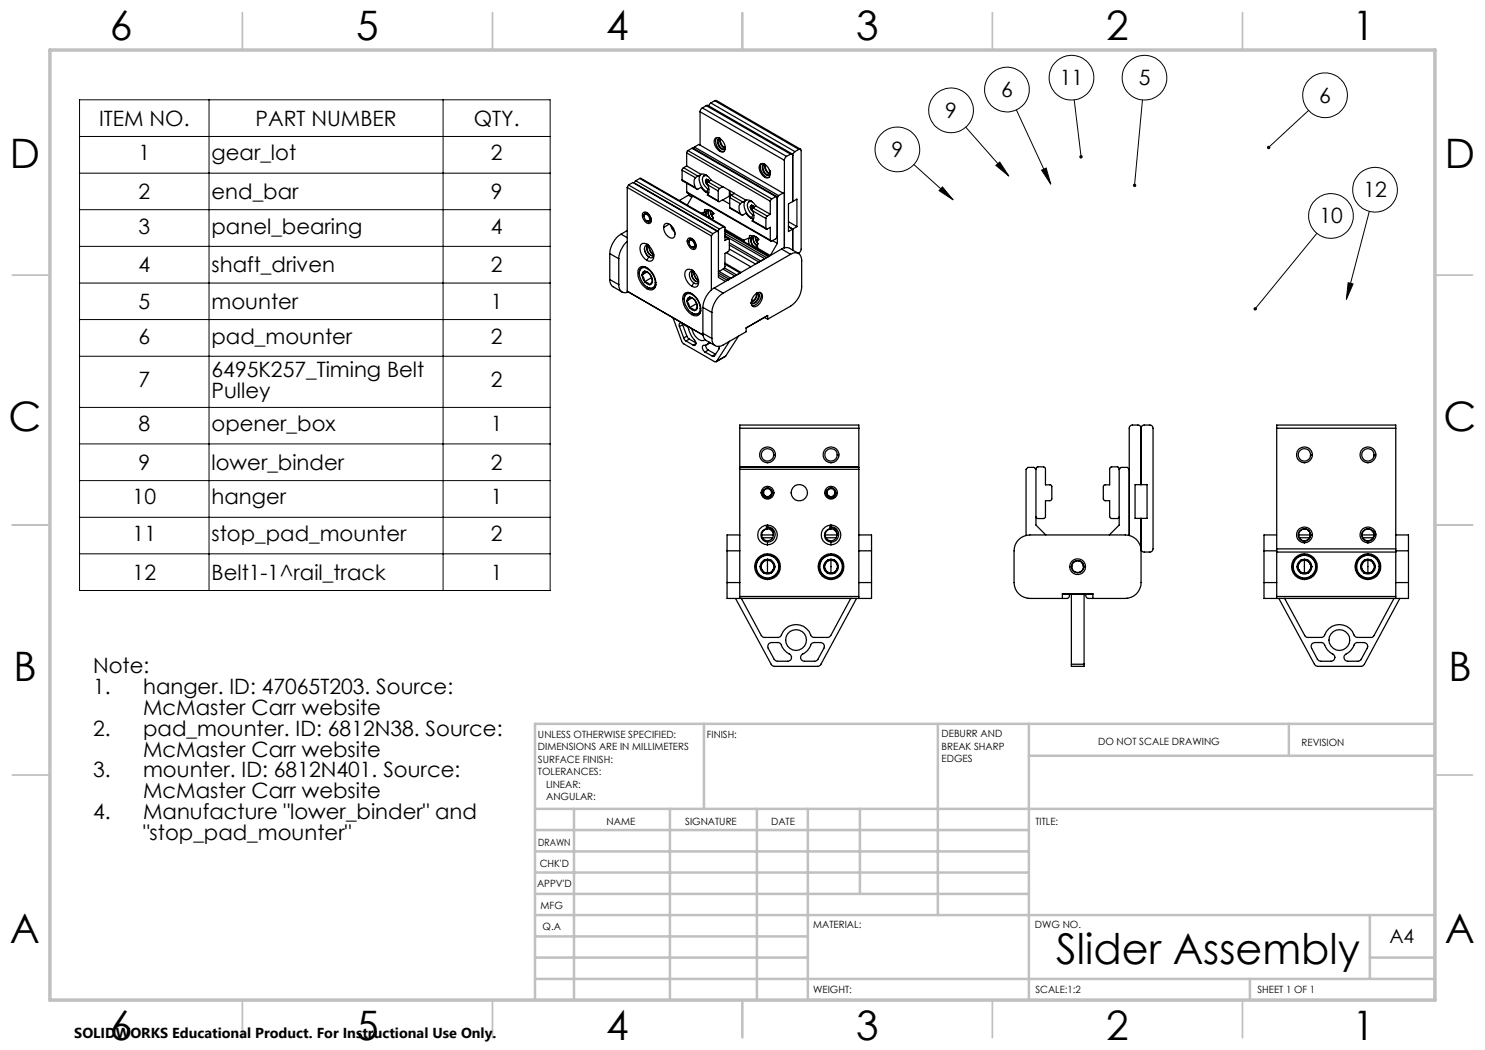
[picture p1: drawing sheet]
<svg xmlns="http://www.w3.org/2000/svg" width="297mm" height="210mm" viewBox="0 0 297 210" stroke-linecap="round" stroke-linejoin="round" font-family="sans-serif">
<g fill="none" stroke="#000" stroke-width=".25">
<path d="M125.4 37.5l16.9 9.7M125.4 37.5v20.7M125.7 37l-.3 .5M125.7 37l16.9 9.7M125.7 37l.9-.5 16.8 9.7M126.9 36.6l16.8 9.7M126.9 36.6v.1M127.1 36.2l-.2 .4M127.1 36.2l16.8 9.6M128 35.7h.2l16.7 9.6M128 35.7l16.7 9.7M128 35.7l-.9 .5"/>
<path d="M136.4 36l.1 .2 2.8 1.6M136.4 34l2.7 1.6M136.4 36l2.7 1.5M136.4 34v2M136.7 33.5l-.3 .5M136.7 33.5l2.9 1.7M137.3 38.4l.1 .2 16.8 9.6M137.3 30.6l16.8 9.6M137.3 30.6v2.6M137.3 36.6v1.8M137.3 33.2l2.9 1.7M137.3 38.4l16.8 9.6"/>
<path d="M137.3 33.2l-.6 .3M137.6 30.1l-.3 .5M137.6 30.1l16.7 9.7M137.7 39l-1.8 1.1M137.7 39l.7 .4M138 38.9l-.3 .1M138.4 29.7l.2-.1 16.7 9.7M138.4 29.7l-.8 .4M138.4 29.7l16.8 9.6M138.5 39.2l-1.1 1.8M138.9 29.4l16.8 9.7M138.9 29.4l-.2 .3"/>
<path d="M138.9 29.4l.9-.5 16.8 9.7M139.1 37.5l.4 .3 .7-.3 1 .9M139.1 35.6a1.84 1.84 0 0 0 0 1.9M139.6 35.2l-.5 .4M140 22.4l16.9 9.7M140 22.4v6.7M140.2 34.9a1.62 1.62 0 0 0-.1 2.1l.3 .6 .9 .8M140.2 34.9a1.83 1.83 0 0 1 2 1.1M140.2 34.9l-.6 .3M140.5 21.6l-.4 .4-.1 .4M140.5 21.6l16.8 9.7M141.1 36.2l.2 .7"/>
<path d="M141.2 38.4l.5 .3M141.3 21.1h.3l16.8 9.7M141.3 21.1l-.8 .5M141.3 21.1l16.8 9.7M141.3 35.9l.5 .3M141.3 35.9l-.2 .3M141.3 36.9l.3 .2M141.3 35.1l-.5 .1M141.3 38.4h-.1M141.3 38.4l.4 .2M141.4 36l.1-.1 .1 .5M141.4 36l-.3 .2"/>
<path d="M141.4 36l.2 .4M141.5 35.2a.68 .68 0 0 0-.7 0 .68 .68 0 0 0-.3 .7 2.27 2.27 0 0 0 1.3 2M141.5 36.8l-.2 .1M141.5 37a2.06 2.06 0 0 1 0 1.9M141.5 38.9l2.2 1.4M141.5 37l2.2 1.2M141.5 38.9l2.2 1.3M141.6 36.4l-.1 .6M141.6 36.4h.1M141.6 36.4l2.3 1.3M141.6 37.8l-.3 .6M141.8 36.2h.1"/>
<path d="M142.2 20.6l-.5 .6M142.2 20.6l16.8 9.7M142.2 36l2.3 1.4M142.2 36l-.6 .4M142.9 20.1h.4l16.8 9.7M142.9 20.1l-.7 .5M142.9 20.1l16.9 9.8M143 27.8a.84 .84 0 0 1 1.3 .2 1.6 1.6 0 0 1 .4 2.4 1.98 1.98 0 0 1-1.7-2.6zM143.3 27.5a2.02 2.02 0 0 0 1.4 2.8h.2M143.7 38.2v2M143.8 27.6a1.47 1.47 0 0 0 .9 2.3l.3-.2v-.4M143.9 37.7l-.2 .5"/>
<path d="M143.9 27.5a1.5 1.5 0 0 0 1 2.4v-.1M144 27.7a1.67 1.67 0 0 0 1 2M144.1 27.8a1.76 1.76 0 0 0 .9 1.8M144.5 40l-.6 .3-.2-.1M144.5 37.4l4.7 2.6M144.5 40l1.4 .8M144.5 37.4l-.6 .3M145.9 38.1v1.1M145.9 39.2l-1.4 .8M145.9 39.2l.1 .1M145.9 38.1l.3 .9M145.9 39.5l2.2 1.2"/>
<path d="M145.9 39.5v2M146.2 39l-.3 .5M146.2 39l2.4 1.4M146.9 38.7l-.7 .3M152 32.9l.2-.2a1.98 1.98 0 0 1 1.7 2.6 .87 .87 0 0 1-1.4-.2 2.1 2.1 0 0 1-.5-2.2zM152.3 32.7a1.97 1.97 0 0 0 1.4 2.8l.1-.1M152.8 32.8a1.47 1.47 0 0 0 .9 2.3l.3-.2v-.4M152.9 32.7a1.5 1.5 0 0 0 .9 2.4l.1-.1M153 32.9a1.8 1.8 0 0 0 1 1.9M153.1 32.9a1.8 1.8 0 0 0 .9 1.8M153.8 34l.3 .3M154.3 39.8l-.2 .4"/>
<path d="M155.2 39.3h.1l.1 .2 .1 9.2M155.2 39.3l-.9 .5M155.4 39.6h.1M155.7 39.1l-.2 .5M156.6 38.6l-.9 .5M156.6 38.6l.3 .2M156.9 32.1v17.5M157.3 31.3l-.3 .3-.1 .5M158.1 30.8a.26 .26 0 0 1 .3 0 .26 .26 0 0 1 .1 .3M158.1 30.8l-.8 .5M158.5 31.1v9.2M159 30.3l-.4 .5-.1 .3"/>
<path d="M159.8 29.9a.28 .28 0 0 1 .3-.1 .28 .28 0 0 1 .1 .3v19.8l-.5 .8M159.8 29.9l-.8 .4M122 55.9a1.6 1.6 0 0 0 .6 1.5l1.8 1M122 50.7l1.8 1M122 55.9l1.8 1M122 50.7v5.2M123.8 56.9a1.31 1.31 0 0 0 .4 1.4 1.31 1.31 0 0 0 1.5 .1M123.8 51.7v5.2M124.2 46.8a4.9 4.9 0 0 0-2.2 3.9M124.2 46.8l1.2 .7M125.4 48.3l-1 1.3a4.4 4.4 0 0 0-.6 2.1M125.4 46.1l-1.2 .7"/>
<path d="M125.4 58.2l15.2 8.8-14.9-8.6M125.4 58.2l.3 .2M127.8 53.7a1.12 1.12 0 0 1 1.6-.2 3.4 3.4 0 0 1 1.6 4.1 1.28 1.28 0 0 1-2.1-.2 3.4 3.4 0 0 1-1.1-3.7zM127.8 54.7a1.02 1.02 0 0 1 .7-1.1 1.02 1.02 0 0 1 1.2 .3 3.8 3.8 0 0 1 1.4 2.6M127.8 54.7a3.3 3.3 0 0 0 2.3 3 .99 .99 0 0 0 1-1.2M128.4 55l.2 .7 .3 .6M128.4 55l.5 1.3M128.7 53.3l-.4 .2M128.7 42.5a1.5 1.5 0 0 1 1.5 1.9l-.2 .3a1.5 1.5 0 0 1-1.5-2zM128.8 43.2l.1 .5a.65 .65 0 0 0 .9 .5M128.8 43.2l.2-.3a.95 .95 0 0 1 .9 1M128.8 43.2l.1-.4 .2-.1a1.18 1.18 0 0 1 1.1 1.2"/>
<path d="M128.9 49.7a2.56 2.56 0 0 0 1 1.8M128.9 54.2l.6 .2M128.9 54.2a.63 .63 0 0 0-.5 .8M128.9 56.3l.6 .5 .5 .1M128.9 54.2l-.5 .8M128.9 56.3l1.1 .6M128.9 54.2l.6 .3M129.1 42.5l-.3 .5h-.3M129.1 42.6h.4M129.2 53.4a1.03 1.03 0 0 0-1.4 1.3M129.4 48.9a2.89 2.89 0 0 1 1.3 2.8 .82 .82 0 0 1-1.3 .4M129.4 48.9l-.8-.2a1.17 1.17 0 0 0-.5 1.5 3 3 0 0 0 1.3 1.9"/>
<path d="M129.4 48.9h.1M129.4 54.4l-1 .6M129.4 44.2l.2 .1 .2-.1M129.5 54.4l.5 .4M129.5 54.4v.1M129.5 49h.2M129.5 54.5l.5 .3M129.6 49a1.36 1.36 0 0 0 1 2.1l.1-.2-.3-.2-.4-.5-.2-1 .1 .4a1.82 1.82 0 0 0 .8 1.2M129.7 57.6l-.3 .1M129.8 51.4l-.4 .7M129.9 43.9l-.1 .3M129.9 43.9h.3"/>
<path d="M130 54.8l.4 .9 .1 .5M130 54.8l.5 1.4M130.2 43.9l-.1 .4h-.6M130.2 43.9v.1M130.3 55.6l-1.4 .7M130.5 56.2a.63 .63 0 0 1-.5 .7M130.5 56.2l-.5 .7M130.6 51.1a1.22 1.22 0 0 1-1.2-1.3v-.4l.2-.3h-.4a1.33 1.33 0 0 0 .2 2l.4 .3M130.7 51.1l-.1 .4-.2 .1-.6-.2M131.1 57.4l-.4 .2M131.1 56.5h.1M131.2 56.9a1.02 1.02 0 0 1-1.7 .5"/>
<path d="M133 44.8a1.14 1.14 0 0 1 1.4 .5 1.93 1.93 0 0 1 .4 2.2 1.14 1.14 0 0 1-1.5-.5 1.93 1.93 0 0 1-.3-2.2zM133.8 44.8l-1.1 .7M134.1 45l.3 .7 .6 .8M134.7 45.7l-.3 .1M136.8 59.9a1.02 1.02 0 0 1 .7-1.2 1.02 1.02 0 0 1 1.2 .4 3.6 3.6 0 0 1 1.4 2.6M136.8 59.9a3.4 3.4 0 0 0 2.3 3 .99 .99 0 0 0 1-1.2M137.1 58.6a2.29 2.29 0 0 1 2.5 1.5 2.32 2.32 0 0 1 0 3 2.34 2.34 0 0 1-2.5-1.5 2.32 2.32 0 0 1 0-3zM137.5 47.9l.2-.2a1.46 1.46 0 0 1 1.5 1.9l-.2 .2a1.5 1.5 0 0 1-1.5-1.9zM137.7 58.5l-.4 .2M137.8 48.4l.1-.4a.96 .96 0 0 1 1 1.1M137.8 48.4l.1-.4a.95 .95 0 0 1 1.3 1.1M137.8 48.4l.1 .5 .5 .5"/>
<path d="M137.9 59.4l.5 .2M137.9 59.4a.63 .63 0 0 0-.5 .8M137.9 59.4l-.5 .8M137.9 59.4l.6 .3M138.1 47.7l-.3 .5h-.4M138.1 47.8h.4M138.1 58.6a1.01 1.01 0 0 0-1.3 1.3M138.4 49.4h.4M138.4 49.4l.2 .1 .2-.1M138.4 54a2.6 2.6 0 0 1 1.1 3.2l-.3 .2-.8-.2M138.4 54a.86 .86 0 0 0-1-.1 .86 .86 0 0 0-.5 .9 3.1 3.1 0 0 0 1.5 2.4M138.4 54h.1"/>
<path d="M138.4 59.6l-1 .6M138.4 59.6l.6 .4M138.4 54.1h.1M138.4 59.6l.1 .1M138.5 54.2a1.49 1.49 0 0 0 1 2.1h.1M138.5 59.7l.5 .3M138.6 54.1a1.35 1.35 0 0 0 1 2.2l.1-.3-.4-.1-.3-.5-.2-1M138.6 54.2l-.5 .2a1.74 1.74 0 0 0 .6 2.2M138.7 56.6l-.3 .6M138.8 54.3v.1a1.64 1.64 0 0 0 .9 1.6M138.9 49.1l-.1 .3M138.9 49.1h.3"/>
<path d="M139.2 49.1l-.2 .4h-.6M139.2 49.1v.1M139.7 56.3l-.3 .5-.7-.2M141 42.4l-.3 .6M141 42.4l-.7 .2M141 41.9l1 .1 .7 .7M141 41.9v.5M141 41.9l-.1 .1M141.5 42.1a.78 .78 0 0 0-.2 1.1M141.7 42.1a1.48 1.48 0 0 0 .4 1.6M141.7 42.1a1.72 1.72 0 0 0 .6 1.7M142.1 42.1a1.73 1.73 0 0 0 .4 1.3"/>
<path d="M142.1 42.1l.2 .9M142.3 47.2v10.8M142.3 43h.1M142.3 43l.3 .5-.1 .2v.3M142.3 43.1l.3 .5M142.6 46.7l-.3 .5M142.6 42.6l.1 .2M142.7 42.7l-.4 .3M142.8 42.7a1.03 1.03 0 0 0-1.5-.4l-.1 .2v.7M142.8 57.6a4.9 4.9 0 0 0-2.2 3.9M142.8 57.6l1.8 1M143.4 46.2l-.8 .5"/>
<path d="M143.4 46.2l.3 .2v9.1l1.4 .8M143.7 46.3h.1M143.7 54.2h.1M143.7 54.6l2.1 1.3-.3 .2-1.8-1.1M143.9 45.8l-.2 .5M144.6 53.8l2.4 1.4-.8 .5-2.4-1.4M144.6 58.6a5.1 5.1 0 0 0-2.2 3.9M144.7 45.4h.3v2.7l.6-.3M144.7 45.4l-.8 .4M145 47.3l.8 .4M145 52.6l3.2 1.9M145 46.1l8.8 5.2"/>
<path d="M145 47.2l8 4.5-.8 .5-6.3-3.6M145 45.9l3.7 2.1M145 52.8l3 1.8-.7 .4-2.4-1.4M145 46.3l8.7 5-.4 .2-8.3-4.8M145 47.4l.6 .4M145.3 50.5l4.9 2.9M145.6 47.8h.3v2.2l-.3 .3-.6 .4v2.7l-.2 .3-.9 .5h-.2M145.9 49l5.9 3.4-.7 .4-5.2-3M145.9 41.5l.1 .2 2.3 1.3M145.9 41.5l2.2 1.2M148.1 42.7l.4 .3 .7-.4 1 1M148.1 40.7a2.06 2.06 0 0 0 0 2"/>
<path d="M148.6 40.4l-.5 .3M148.7 48l.1 .3M149.2 40.1a2.56 2.56 0 0 0 1.1 3.5M149.2 40a1.87 1.87 0 0 1 2 1.2M149.2 40l-.6 .4M149.9 47.5a1.33 1.33 0 0 0 0 1.5M149.9 47.5l-1.2 .5M150 47.1a1.69 1.69 0 0 1 1.7 .8l-.4 .3M150 47.1l-.1 .4M150 47.1l-.1 .1M150.1 41.4l.2 .6M150.2 43.6l.5 .2"/>
<path d="M150.3 40.2l-.5 .1M150.3 43.6h-.1M150.3 43.6l.4 .1M150.3 41.1l.5 .2M150.3 41.1l-.2 .3M150.3 42l.3 .3M150.4 60l-.2 .6M150.4 40.3h-.4a.88 .88 0 0 0-.5 1.2 2.25 2.25 0 0 0 1.3 1.6M150.4 41.2l-.3 .2M150.4 41.2l.1 .3M150.5 41.1l-.1 .1M150.5 42h-.2"/>
<path d="M150.5 42.1a1.84 1.84 0 0 1 0 2M150.5 44.1l2.7 1.7M150.5 41.1v.4M150.5 47.3a1.24 1.24 0 0 0 .3 2l.3 .2 .3-.1M150.5 42.1l2.7 1.6M150.5 44.1l2.7 1.5M150.5 41.5v.6M150.5 41.5h.1M150.5 41.5l3 1.7M150.6 43l-.3 .6M150.7 47.3a1.67 1.67 0 0 0 .7 1.9M150.7 47.3a1.63 1.63 0 0 0 .8 1.9"/>
<path d="M150.8 41.3v.1M151.1 47.3l.1 .7 .3 .6M151.1 47.3l.2 .9M151.2 58.8l.4-.3a.69 .69 0 0 1 .9 .8 2.2 2.2 0 0 1-1.7 2.1 .89 .89 0 0 1-.5-1.3l.2-.5zM151.2 41.2l2.9 1.7M151.2 41.2l-.7 .3M151.3 58.7h.4a1.5 1.5 0 0 1-1.5 2M151.3 58.7a1.69 1.69 0 0 1-.9 1.6M151.3 48.2h.1M151.3 48.2l.3 .6M151.3 48.3l.3 .5M151.4 58.6a1.72 1.72 0 0 1-1.2 1.9"/>
<path d="M151.5 49.5l-.2 .3M151.5 49.6v.3M151.6 58.6a1.5 1.5 0 0 1-1.2 2.1h-.2M151.6 48.8l-.1 .8M151.6 47.8l.1 .2M151.7 47.9a1.05 1.05 0 0 0-1.4-.5 1.38 1.38 0 0 0 1.1 2.1M152 58.4a1.32 1.32 0 0 1-.1 1.8 1.54 1.54 0 0 1-1.5 .9M153.2 45.6l.2 .3 .7-.4v2.5M153.2 43.7v1.9M153.5 43.2l-.3 .5M154.1 40.2v2.7M154.1 42.9l-.6 .3"/>
<path d="M154.5 48.1l1 .6M155.4 47.3l-.2 .5-.9 .4h-.2v-.2M155.5 48.7l-1.4 2.4-2.6-1.5M156.3 49.8a1.63 1.63 0 0 1 1.6-.1l1.8 1M156.3 49.8l1.8 1.1M156.3 49.8l-13.5 7.8M157.7 45.3l.8 .5v4.2M157.7 44.3l1.7 1M158.1 50.9a1.34 1.34 0 0 1 1.6-.2 1.34 1.34 0 0 1 .6 1.4v5.2a4.9 4.9 0 0 1-2.2 3.9l-4.6 2.6M158.1 50.9l-13.5 7.7M158.5 40.3l-.8 .5v5.5l1.7-1M158.5 40.3l.9-.5v5.5"/>
<path d="M134.6 63.5l1.7 4.8 .4 .4 6.2 3.6 .3 .1 .1-.2M135.9 65.3a.39 .39 0 0 1-.1-.5 .39 .39 0 0 1 .5-.1l1.2 .7a10.2 10.2 0 0 0 1.6 3l.1 .3M135.9 65.3l.8 2.3M136.5 64.7v.2M136.5 64.9l.9 2.3M136.5 64.9l-.6 .4M136.7 67.6l.5 .6M137.2 68.2l1.4 .8M137.4 67.2l.5 .6M137.4 67.2l-.7 .4M137.4 60.2l.1 .5 .4 .8M137.4 60.2l.5 1.3"/>
<path d="M137.9 67.8l1.3 .8M137.9 67.8l-.7 .4M137.9 61.5l.5 .5 .6 .1M137.9 61.5l1.1 .6M138.4 65.7a3.1 3.1 0 0 0 1.9 2.4l.7-.2M138.7 62.8l-.3 .1M139 60l.3 .7 .2 .7M139 60l.5 1.4M139.2 68.7a.32 .32 0 0 1-.2 .4 .32 .32 0 0 1-.4-.1M139.2 68.7l-.6 .3M139.3 60.7l-1.4 .8M139.5 61.4a.63 .63 0 0 1-.5 .7"/>
<path d="M139.5 61.4l-.5 .7M140 62.6l-.3 .2M140.1 61.7h.1M140.2 62.1a1.01 1.01 0 0 1-.8 .8 1.01 1.01 0 0 1-1-.3M140.6 66.7a1.6 1.6 0 0 0 .7 1.4l1.8 1M140.6 61.5l1.8 1M140.6 66.7l1.8 1M140.6 61.5v5.2M141 70.4l1.5 .8M141.1 69l.2 .7 .3 .3M141.6 70l1.5 .8M141.6 70l-.6 .4"/>
<path d="M141.8 68.4a1.11 1.11 0 0 1-1.2 .7l-.1 .3v.4l.5 .6M142 68.6l-.6 .3M142.4 62.5v5.2M143.1 70.8v.1M143.1 70.8l-.6 .4M143.8 69.3v.5l-.9 1.4h-.4M145.1 71.2l-1.8 1.1M145.1 71.2l-1.8 1M145.9 68.3l-2.6 3.9M147.7 67.2l-2.6 4M152.9 63.5l.6 .3M153.5 63.1l-4.3 2.5v.7l-4.6 2.7a1.39 1.39 0 0 1-1.5 .1 1.39 1.39 0 0 1-.7-1.4"/>
<path d="M153.5 63.1l-4.3 2.5M153.5 63.1v.7M148 85.6v24.6M148 85.6v-.6h23.8v.6M148 93.5h23.8M148 85.6h23.8M148 93.9h23.8M148 93.5v-.1h23.7v.1M152.2 98.6a1.29 1.29 0 0 0 1.3 1.2 1.29 1.29 0 0 0 1.3-1.2M152.2 98.6a1.29 1.29 0 0 1 1.3-1.3 1.29 1.29 0 0 1 1.3 1.3M152.2 98.6h.3M152.5 98.6v.3l.4 .5"/>
<path d="M152.5 98.6l.1 .4 .3 .4M152.6 98.6l.2 .3 .6 .4M152.6 98.6a.96 .96 0 0 1 1.5-.8 .96 .96 0 0 1-.1 1.6l-.3 .2M152.6 98.6h.1M152.7 98.6a.8 .8 0 0 0 .7 .7M152.7 98.6a.79 .79 0 0 1 .8-.9 .79 .79 0 0 1 .8 .9M152.8 97.9l-.3 .7M152.9 99.4l.8 .2M153 99.3l.7 .3M153.1 97.7h.7M154.1 97.9l.2 .3 .1 .4M154.2 99l-.4 .3h-.4"/>
<path d="M154.2 99l-.2 .3a.8 .8 0 0 1-1.1 .1M154.3 98.6l-.1 .4M154.3 98.6h.5M154.8 91h.3M164.9 98.6a1.29 1.29 0 0 1 1.3-1.3 1.29 1.29 0 0 1 1.3 1.3M164.9 98.6a1.29 1.29 0 0 0 1.3 1.2 1.29 1.29 0 0 0 1.3-1.2M164.9 98.6h.3M165.2 98.6v.3l.4 .5M165.2 98.6l.1 .4 .3 .4M165.3 98.6l.2 .3 .6 .4M165.3 98.6a.96 .96 0 0 1 1.5-.8 .96 .96 0 0 1-.1 1.6l-.3 .2M165.3 98.6h.1"/>
<path d="M165.4 98.6a.8 .8 0 0 0 .7 .7M165.4 98.6a.79 .79 0 0 1 .8-.9 .79 .79 0 0 1 .8 .9M165.5 97.9l-.3 .7M165.6 99.4l.8 .2M165.7 99.3l.7 .3M165.8 97.7h.7M166.8 97.9l.2 .3M166.9 99l-.4 .3h-.4M166.9 99l-.2 .3a.8 .8 0 0 1-1.1 .1M167 98.6l-.1 .4M167 98.6h.5M167.5 91h.3"/>
<path d="M171.8 85.6v24.6M207.2 93.9l-.4-.4h-1.2l-.4 .4v13.2M223.8 93.9l.4-.4h1.3l.3 .4M227 96.9h2.4v6.8h-2.4zM228.2 85.6a.6 .6 0 0 1 .6-.6h1.2a.66 .66 0 0 1 .6 .6v24.2a.66 .66 0 0 1-.6 .6h-1.2a.6 .6 0 0 1-.6-.6M228.2 85.6a.6 .6 0 0 0-.6-.6h-1.1a.6 .6 0 0 0-.7 .6v21.5M228.2 85.6v11.3M255.3 85.6v-.6h23.9v.6M255.3 85.6v24.2M255.3 85.6h23.9M262.1 90.9v.3M262.1 91h.4"/>
<path d="M274.8 90.9v.3M274.8 91h.4M279.2 85.6v24.2M145.4 116.5v3.2h28.9v-3.2M145.4 110.2h2.6M145.4 116.5h2.6M145.4 110.2v6.3M147.1 119.7l7.1 13.1 .6 .5h8.8l.4-.2 7.3-13.4M148 116.5v3.2M148 107h-2.6v3.2M148 119.3h23.8M148 110.2v6.3"/>
<path d="M148.3 119.7l4.2 7.6 .3 .2h2.9l.4-.2a3.2 3.2 0 0 1 3.1-2.4 3.2 3.2 0 0 1 3.1 2.4l.4 .2h3l.2-.2 4.2-7.6M148.3 119.7h.1M151.1 113.3a2.38 2.38 0 0 0 2.4 2.4 2.38 2.38 0 0 0 2.4-2.4M151.1 113.3a2.38 2.38 0 0 1 2.4-2.3 2.38 2.38 0 0 1 2.4 2.3M151.1 113.3h.1M151.2 113.3a2.28 2.28 0 0 1 2.3-2.2 2.28 2.28 0 0 1 2.3 2.2M151.2 113.3a2.28 2.28 0 0 0 2.3 2.3 2.28 2.28 0 0 0 2.3-2.3M152 113.3a1.33 1.33 0 0 0 .8 1.3M152 113.3l.8 1.3M152.4 107h2.3M152.5 107.6h2M152.8 114.6a1.57 1.57 0 0 0 1.4 0"/>
<path d="M152.8 114.6h1.4M152.8 112.1a1.33 1.33 0 0 0-.8 1.2M152.8 112.1l-.8 1.2M152.8 112.1h1.4M153.5 105.8a1.17 1.17 0 0 0-1.1 1.2 1.17 1.17 0 0 0 1.1 1.2 1.17 1.17 0 0 0 1.2-1.2M153.5 111.9l-.7 .2M153.5 111.9l.7 .2M153.5 105a1.98 1.98 0 0 0-1.9 2 1.98 1.98 0 0 0 1.9 2M153.5 105.8a1.32 1.32 0 0 0-1.3 1.3 1.32 1.32 0 0 0 1.3 1.3M153.5 105a1.98 1.98 0 0 1 2 2 1.98 1.98 0 0 1-2 2M153.5 105.8a1.27 1.27 0 0 1 1.2 1.2M153.5 105v.8"/>
<path d="M153.5 108.4v.6M153.5 111.9v2.7M154.2 112.1a1.51 1.51 0 0 1 .8 1.2M154.2 112.1l.8 1.2M154.7 106.9v.2M154.7 107a.99 .99 0 0 0-.3-1l-.4-.4-.8-.2h.2a1.5 1.5 0 0 1 1.6 1.5 1.5 1.5 0 0 1-1.5 1.5M155 113.3a1.51 1.51 0 0 1-.8 1.3M155 113.3l-.8 1.3M155.8 113.3h.1M163.8 113.3a2.38 2.38 0 0 1 2.4-2.3 2.38 2.38 0 0 1 2.4 2.3M163.8 113.3a2.38 2.38 0 0 0 2.4 2.4 2.38 2.38 0 0 0 2.4-2.4M163.8 113.3h.1"/>
<path d="M163.9 113.3a2.28 2.28 0 0 1 2.3-2.2 2.28 2.28 0 0 1 2.3 2.2M163.9 113.3a2.28 2.28 0 0 0 2.3 2.3 2.28 2.28 0 0 0 2.3-2.3M164.7 113.3a1.33 1.33 0 0 0 .8 1.3M164.7 113.3l.8 1.3M165.1 107h2.3M165.2 107.6h2M165.5 112.1a1.33 1.33 0 0 0-.8 1.2M165.5 114.6a1.57 1.57 0 0 0 1.4 0M165.5 114.6h1.4M165.5 112.1l-.8 1.2M165.5 112.1h1.4M166.2 105.8a1.17 1.17 0 0 0-1.1 1.2 1.17 1.17 0 0 0 1.1 1.2 1.17 1.17 0 0 0 1.2-1.2"/>
<path d="M166.2 111.9l.7 .2M166.2 111.9l-.7 .2M166.2 105a1.98 1.98 0 0 0-1.9 2 1.98 1.98 0 0 0 1.9 2M166.2 105.8a1.32 1.32 0 0 0-1.3 1.3 1.32 1.32 0 0 0 1.3 1.3M166.2 105a1.98 1.98 0 0 1 2 2 1.98 1.98 0 0 1-2 2M166.2 105.8a1.27 1.27 0 0 1 1.2 1.2M166.2 105v.8M166.2 108.4v.6M166.2 111.9v2.7M166.9 112.1a1.51 1.51 0 0 1 .8 1.2M166.9 112.1l.8 1.2M167.4 106.9v.2"/>
<path d="M167.4 107a.99 .99 0 0 0-.3-1l-.4-.4-.8-.2h.2a1.5 1.5 0 0 1 1.6 1.5 1.5 1.5 0 0 1-1.5 1.5M167.7 113.3a1.51 1.51 0 0 1-.8 1.3M167.7 113.3l-.8 1.3M168.5 113.3h.1M170.1 119.7h.1M171.8 107h2.5v3.2M171.8 116.5v3.2M171.8 110.2h2.5M171.8 116.5h2.5M171.8 110.2v6.3M174.3 110.2v6.3M205.6 119.7h.1"/>
<path d="M207.2 103.3l.4 .4h1.1l.3-.2 .1-3.4h.9l.4-.3v-2.5l-.3-.3h-1v-3.3l-.4-.3h-1.1l-.4 .3v11.3l2 2M212.5 118.9h6.1M212.5 119.7v-1h6.1v1M213.8 118.9h.1a.57 .57 0 0 1-.5 .8h-7.4a3.2 3.2 0 0 1-3.2-3.2v-6.3a3.2 3.2 0 0 1 3.2-3.2h19a3.1 3.1 0 0 1 3.2 3.2v6.3a3.1 3.1 0 0 1-3.2 3.2h-7.5a.62 .62 0 0 1-.3-.8M213.9 113.3h.4M214.3 118.9v13.9M214.3 113.3a1.17 1.17 0 0 0 1.6 1.2 1.17 1.17 0 0 0 .5-2 1.17 1.17 0 0 0-2 .5l-.1 .3M216.4 112.6l.3 .7M216.7 113.3h.1M216.7 113.3v.1M216.7 113.1v.2M216.8 118.9v13.9"/>
<path d="M223.8 103.3v.2l-.3 .2h-1.2l-.3-.2-.1-3.4h-1l-.2-.3v-2.6l.2-.2h1v-3.2l.4-.4h1.2l.3 .2v11.4l-1.9 2M225.5 119.7h.1M228.2 103.7v6.2M252.8 116.5v3.2h28.9v-3.2M252.8 110.2h2.5M252.8 116.5h2.5M252.8 110.2v6.3M255.3 107h-2.5v3.2M255.3 116.5v3.2M255.3 109.8v.6M255.3 110.4h23.9M255.3 110.4v6.1"/>
<path d="M255.3 109.8h23.9M255.3 119.3h23.9M255.8 119.7l7.1 13.1 .6 .5h8.8l.3-.1 7.4-13.5M256.9 119.7h.1M256.9 119.7l4.2 7.6 .3 .2h2.9l.5-.2a3.2 3.2 0 0 1 3-2.4 3.2 3.2 0 0 1 3.1 2.3l.5 .3h3l.2-.2 4.2-7.6M258.5 113.3a2.38 2.38 0 0 1 2.4-2.3 2.38 2.38 0 0 1 2.4 2.3M258.5 113.3a2.38 2.38 0 0 0 2.4 2.4 2.38 2.38 0 0 0 2.4-2.4M258.5 113.3h.1M258.6 113.3a2.26 2.26 0 0 1 2.3-2.2 2.26 2.26 0 0 1 2.2 2.2M258.6 113.3a2.26 2.26 0 0 0 2.3 2.3 2.26 2.26 0 0 0 2.2-2.3M259.4 113.3a1.39 1.39 0 0 0 .7 1.3M259.4 113.3l.7 1.3"/>
<path d="M259.7 107h2.3M259.9 107.6h2M260.1 114.6h1.5M260.1 114.6a1.64 1.64 0 0 0 1.5 0M260.1 112.1a1.39 1.39 0 0 0-.7 1.2M260.1 112.1l-.7 1.2M260.1 112.1h1.5M260.8 105.8a1.17 1.17 0 0 0-1.1 1.2 1.17 1.17 0 0 0 1.2 1.2 1.17 1.17 0 0 0 1.2-1.2M260.9 111.9l-.8 .2M260.9 111.9l.7 .2M260.9 105.8a1.27 1.27 0 0 1 1.2 1.2M260.9 105.8h.1"/>
<path d="M260.9 108.4v.2M260.9 111.9v2.7M261.6 112.1a1.51 1.51 0 0 1 .8 1.2M261.6 112.1l.8 1.2M261.7 106.1l.1 .1M262 106.9v.2M262.1 106.7v.3M262.1 106.9v.3M262.1 107h.4M262.4 113.3a1.51 1.51 0 0 1-.8 1.3M262.4 113.3l-.8 1.3M263.1 113.3h.2"/>
<path d="M271.2 113.3a2.38 2.38 0 0 1 2.4-2.3 2.38 2.38 0 0 1 2.4 2.3M271.2 113.3a2.38 2.38 0 0 0 2.4 2.4 2.38 2.38 0 0 0 2.4-2.4M271.2 113.3h.1M271.3 113.3a2.26 2.26 0 0 1 2.3-2.2 2.26 2.26 0 0 1 2.2 2.2M271.3 113.3a2.26 2.26 0 0 0 2.3 2.3 2.26 2.26 0 0 0 2.2-2.3M272.1 113.3a1.39 1.39 0 0 0 .7 1.3M272.1 113.3l.7 1.3M272.4 107h2.3M272.6 107.6h2M272.8 112.1a1.39 1.39 0 0 0-.7 1.2M272.8 114.6a1.64 1.64 0 0 0 1.5 0M272.8 112.1l-.7 1.2"/>
<path d="M272.8 114.6h1.5M272.8 112.1h1.5M273.5 105.8a1.17 1.17 0 0 0-1.1 1.2 1.17 1.17 0 0 0 1.2 1.2 1.17 1.17 0 0 0 1.2-1.2M273.6 111.9l.7 .2M273.6 111.9l-.8 .2M273.6 105.8a1.27 1.27 0 0 1 1.2 1.2M273.6 105.8h.1M273.6 108.4v.2M273.6 111.9v2.7M274.3 112.1l.8 1.2M274.3 112.1a1.51 1.51 0 0 1 .8 1.2M274.4 106.1l.1 .1"/>
<path d="M274.7 106.9v.2M274.8 106.7v.3M274.8 106.9v.3M274.8 107h.4M274.8 106.1l.3 .4v.5M275.1 113.3l-.8 1.3M275.1 113.3a1.51 1.51 0 0 1-.8 1.3M275.8 113.3h.2M279.2 107h2.5v3.2M279.2 116.5v3.2M279.2 109.8v.6M279.2 110.2h2.5"/>
<path d="M279.2 116.5h2.5M279.2 110.4v6.1M281.7 110.2v6.3M153.8 128.7l.5-.2h1.4a.87 .87 0 0 1 .7 .8 3.8 3.8 0 0 0 1.7 1.7l.1 .1a.75 .75 0 0 1-.6 1.1l-2.5-.1-.3-.2-1.2-2.4zM162.3 128.7l.4-.2h1.4a.75 .75 0 0 1 .7 1.1l-1.4 2.5-.4 .1h-2.1a.8 .8 0 0 1-.8-.7 .8 .8 0 0 1 .7-.8 4.1 4.1 0 0 0 1.5-2zM214.3 132.8v.5h2.5v-.5M214.3 132.8h2.5M262.4 128.7l.6-.2h1.2a1.13 1.13 0 0 1 1 1.1l1.1 1.1a.8 .8 0 0 1 .7 .8 .8 .8 0 0 1-.8 .7l-2.4-.1-.3-.2-1.2-2.4zM270.9 128.8l.5-.3h1.4a.75 .75 0 0 1 .6 1.1l-1.3 2.5-.4 .1h-2.1a.8 .8 0 0 1-.8-.7 .8 .8 0 0 1 .7-.8 3.7 3.7 0 0 0 1.4-1.9z"/>
<circle cx="153.5" cy="91" r="1.24"/>
<circle cx="153.5" cy="91" r="1.59"/>
<circle cx="159.9" cy="98.5" r="1.64"/>
<circle cx="166.2" cy="91" r="1.24"/>
<circle cx="166.2" cy="91" r="1.59"/>
<circle cx="260.9" cy="91" r="1.24"/>
<circle cx="260.9" cy="91" r="1.59"/>
<circle cx="273.6" cy="91" r="1.24"/>
<circle cx="273.6" cy="91" r="1.59"/>
<circle cx="153.5" cy="113.3" r="2.59"/>
<circle cx="153.5" cy="113.3" r="1.28"/>
<circle cx="166.2" cy="113.3" r="2.59"/>
<circle cx="166.2" cy="113.3" r="1.28"/>
<circle cx="215.5" cy="113.3" r="1.59"/>
<circle cx="215.5" cy="113.3" r="1.25"/>
<circle cx="260.9" cy="107" r="1.24"/>
<circle cx="260.9" cy="107" r="1.59"/>
<circle cx="260.9" cy="113.3" r="1.27"/>
<circle cx="260.9" cy="113.3" r="2.58"/>
<circle cx="273.6" cy="107" r="1.24"/>
<circle cx="273.6" cy="107" r="1.59"/>
<circle cx="273.6" cy="113.3" r="1.27"/>
<circle cx="273.6" cy="113.3" r="2.58"/>
<circle cx="159.2" cy="128" r="2.07"/>
<circle cx="267.9" cy="128" r="2.08"/>
</g>
<g fill="none" stroke="#000" stroke-width=".2">
<path d="M15.9 20h94.1v98.1h-94.1zM41.8 20v98.1M88.6 20v98.1M214.8 20l1.4 11.4M228.5 20l-1.6 17.1M15.9 27.3h94.1M15.9 34.6h94.1M182.8 32.9l7.8 7.1M188.5 37.4l2.1 2.6-2.8-1.9zM193.1 25.4l8.7 9.8M199.2 33.1l.8-.7 1.8 2.8zM203.3 22l6.8 14.8"/>
<path d="M208.3 34l.9-.4 .9 3.2zM261.7 22.1l-8 7.4M15.9 41.9h94.1M15.9 49.3h94.1M15.9 56.6h94.1M263.4 46.7l-12.4 15.1M269.6 56.5l1 .3-1.3 3.1zM273.9 42.3l-4.6 17.6M15.9 63.9h94.1M15.9 71.3h94.1M15.9 81.5h94.1M15.9 88.8h94.1"/>
<path d="M15.9 96.1h94.1M15.9 103.5h94.1M15.9 110.8h94.1"/>
<circle cx="201.4" cy="17.9" r="4.5"/>
<circle cx="214.3" cy="15.5" r="4.5"/>
<circle cx="228.9" cy="15.5" r="4.5"/>
<circle cx="265" cy="19.1" r="4.5"/>
<circle cx="179.5" cy="29.9" r="4.5"/>
<circle cx="190.2" cy="22.1" r="4.5"/>
<circle cx="275" cy="37.9" r="4.5"/>
<circle cx="266.2" cy="43.2" r="4.5"/>
</g>
<g fill="none" stroke="#c0c0c0" stroke-width=".35">
<path d="M48.5 2.5v7.5M98.5 2.5v7.5M148.5 2.5v7.5M198.5 2.5v7.5M248.5 2.5v7.5M2.5 55h7.5M287 55h7.5M2.5 105h7.5M287 105h7.5M2.5 155h7.5M287 155h7.5M48.5 200v7.5"/>
<path d="M98.5 200v7.5M148.5 200v7.5M198.5 200v7.5M248.5 200v7.5"/>
</g>
<g fill="none" stroke="#c0c0c0" stroke-width=".5">
<path d="M140.8 144.8v17M187.6 144.8v38.2M205.8 144.8v55.2M205.8 151.2h81.2M257.8 144.8v6.4M287 144.8h-180v55.2M107 161.8h180M107 178.8h98.8M107 174.5h98.8M107 170.3h98.8M107 166h98.8M114.8 161.8v38.2"/>
<path d="M134 161.8v38.2M151.4 161.8v38.2M161.6 161.8v38.2M172 161.8v17M107 195.8h180M107 191.5h54.6M107 187.3h54.6M107 183h180M250 195.8v4.2M274 191.5h13M274 183v12.8"/>
</g>
<path d="M10 10h277v190h-277z" fill="none" stroke="#c0c0c0" stroke-width=".7"/>
<g fill="#000">
<path d="M188.5 37.4l2.1 2.6-2.8-1.9z"/>
<path d="M226.7 36.8a.35 .35 0 0 0-.1 .4 .35 .35 0 0 0 .3 .2v-.3v.3a.34 .34 0 0 0 .3-.4 .34 .34 0 0 0-.5-.2zM199.2 33.1l.8-.7 1.8 2.8z"/>
<path d="M253.5 29.3v.4l.2-.2-.2 .2a.35 .35 0 0 0 .5 .1 .35 .35 0 0 0 0-.5 .35 .35 0 0 0-.5 0zM269.6 56.5l1 .3-1.3 3.1z"/>
<path d="M250.8 61.6v.4l.2-.2-.2 .2a.35 .35 0 0 0 .5 0 .35 .35 0 0 0-.1-.5 .35 .35 0 0 0-.4 .1zM215.9 31.2a.37 .37 0 0 0 .4 .5l-.1-.3 .1 .3a.35 .35 0 0 0 .2-.5 .35 .35 0 0 0-.6 0zM208.3 34l.9-.4 .9 3.2z"/>
</g>
<text font-size="8.5" x="211.3" y="192.7">Slider Assembly</text>
<g font-size="8.1">
<text x="22" y="8">6</text>
<text x="71.2" y="8">5</text>
<text x="121.2" y="8">4</text>
<text x="171.2" y="8">3</text>
<text x="221.2" y="8">2</text>
<text x="270.5" y="8">1</text>
<text x="2" y="33.6">D</text>
<text x="289" y="33.6">D</text>
<text x="1.7" y="86.1">C</text>
<text x="288.7" y="86.1">C</text>
<text x="2.7" y="136.1">B</text>
<text x="289.7" y="136.1">B</text>
<text x="2" y="188.6">A</text>
<text x="289" y="188.6">A</text>
<text x="22" y="208">6</text>
<text x="71.2" y="208">5</text>
<text x="121.2" y="208">4</text>
<text x="171.2" y="208">3</text>
<text x="221.2" y="208">2</text>
<text x="270.5" y="208">1</text>
</g>
<g font-size="4.2">
<text x="212" y="17">11</text>
<text x="227.7" y="17">5</text>
<text x="189.1" y="23.5">9</text>
<text x="200.2" y="19.4">6</text>
<text x="263.9" y="20.5">6</text>
<text x="19.8" y="25.1">ITEM NO.</text>
<text x="51.1" y="25.1">PART NUMBER</text>
<text x="94.8" y="25.1">QTY.</text>
<text x="27.7" y="32.1">1</text>
<text x="42.3" y="32.1">gear_lot</text>
<text x="98.2" y="32.1">2</text>
<text x="178.3" y="31.4">9</text>
<text x="27.7" y="39.8">2</text>
<text x="42.3" y="39.8">end_bar</text>
<text x="98.2" y="39.8">9</text>
<text x="272.7" y="39.4">12</text>
<text x="27.7" y="46.7">3</text>
<text x="42.3" y="46.7">panel_bearing</text>
<text x="98.2" y="46.7">4</text>
<text x="263.9" y="44.7">10</text>
<text x="27.7" y="54.5">4</text>
<text x="42.3" y="54.5">shaft_driven</text>
<text x="98.2" y="54.5">2</text>
<text x="27.7" y="61.8">5</text>
<text x="42.3" y="61.8">mounter</text>
<text x="98.2" y="61.8">1</text>
<text x="27.7" y="68.7">6</text>
<text x="42.3" y="68.7">pad_mounter</text>
<text x="98.2" y="68.7">2</text>
<text x="27.7" y="77.5">7</text>
<text x="42.3" y="75.4">6495K257_Timing Belt</text>
<text x="98.2" y="77.5">2</text>
<text x="42.3" y="79.5">Pulley</text>
<text x="27.7" y="86.2">8</text>
<text x="42.3" y="86.2">opener_box</text>
<text x="98.2" y="86.2">1</text>
<text x="27.7" y="94">9</text>
<text x="42.3" y="94">lower_binder</text>
<text x="98.2" y="94">2</text>
<text x="26.5" y="100.9">10</text>
<text x="42.3" y="100.9">hanger</text>
<text x="98.2" y="100.9">1</text>
<text x="26.5" y="108.2">11</text>
<text x="42.3" y="108.2">stop_pad_mounter</text>
<text x="98.2" y="108.2">2</text>
<text x="26.5" y="116">12</text>
<text x="42.3" y="116">Belt1-1^rail_track</text>
<text x="98.2" y="116">1</text>
<text x="18.6" y="134.6">Note:</text>
<text x="18.6" y="138.8">1.</text>
<text x="28.6" y="138.8">hanger. ID: 47065T203. Source:</text>
<text x="28.6" y="143">McMaster Carr website</text>
<text x="18.6" y="147.1">2.</text>
<text x="28.6" y="147.1">pad_mounter. ID: 6812N38. Source:</text>
<text x="18.6" y="155.5">3.</text>
<text x="28.6" y="151.3">McMaster Carr website</text>
<text x="28.6" y="155.5">mounter. ID: 6812N401. Source:</text>
<text x="28.6" y="159.7">McMaster Carr website</text>
<text x="18.6" y="163.8">4.</text>
<text x="28.6" y="163.8">Manufacture &quot;lower_binder&quot; and</text>
<text x="28.6" y="168">&quot;stop_pad_mounter&quot;</text>
</g>
<text font-size="3.9" x="277.9" y="188.5">A4</text>
<text font-size="2.9" x="14.9" y="207.6">SOLIDWORKS Educational Product. For Instructional Use Only.</text>
<g font-size="2">
<text x="107.6" y="147.6">UNLESS OTHERWISE SPECIFIED:</text>
<text x="141.4" y="147.6">FINISH:</text>
<text x="188.3" y="147.5">DEBURR AND</text>
<text x="188.3" y="150">BREAK SHARP</text>
<text x="219.6" y="149">DO NOT SCALE DRAWING</text>
<text x="260.3" y="149.2">REVISION</text>
<text x="107.6" y="150.1">DIMENSIONS ARE IN MILLIMETERS</text>
<text x="107.6" y="152.6">SURFACE FINISH:</text>
<text x="107.6" y="155.1">TOLERANCES:</text>
<text x="188.3" y="152.5">EDGES</text>
<text x="109.2" y="157.6">LINEAR:</text>
<text x="109.2" y="160.1">ANGULAR:</text>
<text x="121.3" y="165">NAME</text>
<text x="137" y="164.9">SIGNATURE</text>
<text x="154.2" y="164.9">DATE</text>
<text x="207.1" y="164.9">TITLE:</text>
<text x="107.6" y="169.1">DRAWN</text>
<text x="107.9" y="173.3">CHK'D</text>
<text x="107.4" y="177.4">APPV'D</text>
<text x="108.1" y="181.8">MFG</text>
<text x="108.5" y="186">Q.A</text>
<text x="162.6" y="185.5">MATERIAL:</text>
<text x="207" y="185.5">DWG NO.</text>
<text x="162.6" y="198.5">WEIGHT:</text>
<text x="207.1" y="198.6">SCALE:1:2</text>
<text x="251.5" y="198.6">SHEET 1 OF 1</text>
</g>
</svg>
